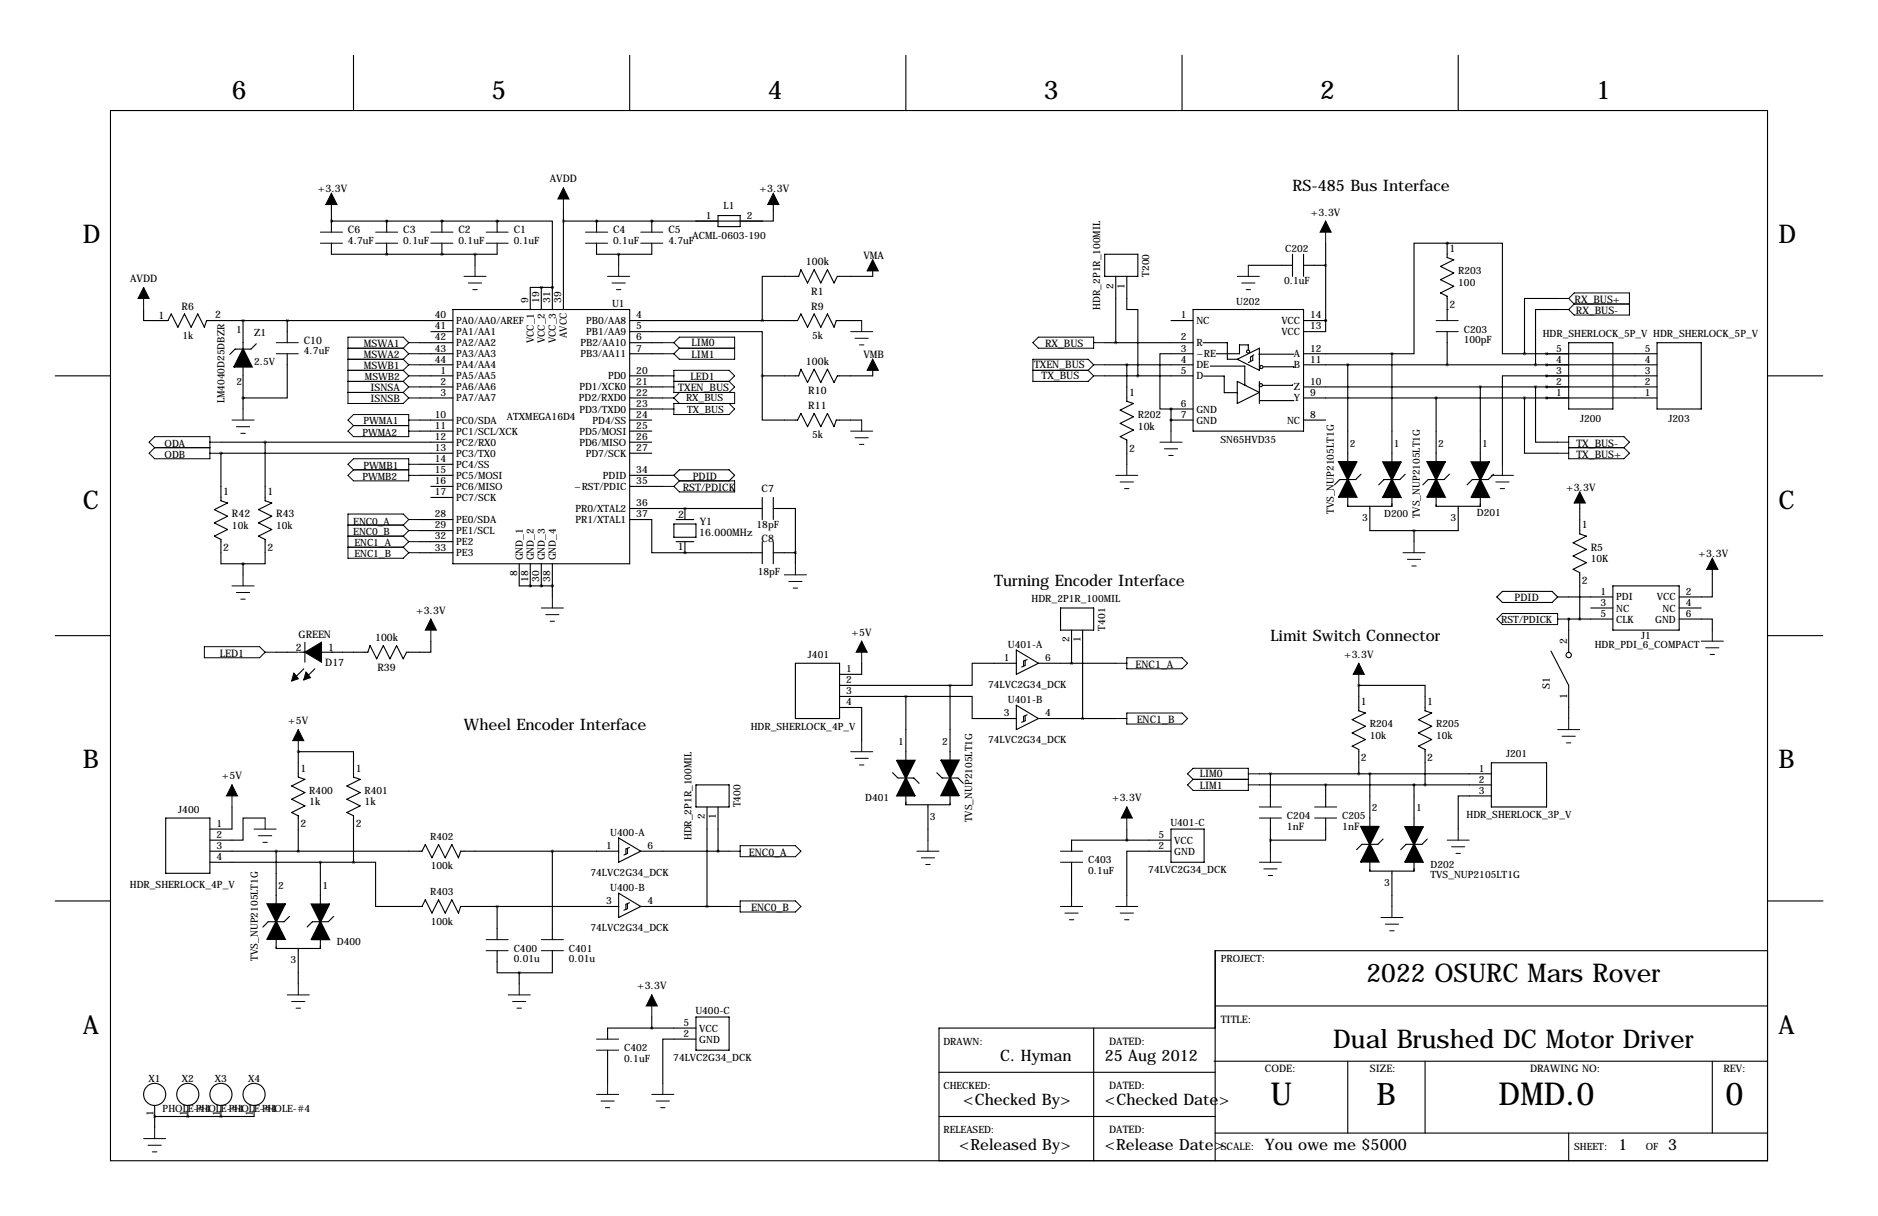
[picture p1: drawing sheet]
<svg xmlns="http://www.w3.org/2000/svg" width="432mm" height="279mm" viewBox="0 0 432 279" stroke-linecap="round" stroke-linejoin="round" font-family="sans-serif">
<g fill="none" stroke="#000" stroke-width=".25">
<path d="M81.3 12.7v12.7M144.8 12.7v12.7M208.3 12.7v12.7M271.8 12.7v12.7M335.3 12.7v12.7M25.4 25.4h381v241.3h-381zM76.2 50.8h.1M76.2 47v6.3M76.2 55.9v2.5h38.1v-2.5M76.2 50.8h38.1M88.9 58.4h.1M88.9 50.8h.1"/>
<path d="M88.9 50.8v2.5M88.9 55.9v2.5M101.6 58.4h.1M101.6 50.8h.1M101.6 50.8v2.5M101.6 55.9v2.5M109.2 58.4v2.6M114.3 50.8h12.7v15.2M114.3 50.8h.1M114.3 50.8v2.5M129.5 48.3v22.8M137.2 50.8h.1"/>
<path d="M137.2 55.9v2.5h12.7v-2.5M137.2 50.8v2.5M142.2 58.4v2.6M149.9 50.8h.1M149.9 50.8v2.5M165.1 49.5h5.1v2.6h-5.1zM177.8 47v3.8h-48.3M254 58.4h7.6v5.1h-7.6zM297.2 58.4v5.1M299.7 58.4v5.1M304.8 55.9v20.3h-5.1M332.7 55.9h12.7v25.4h5.1"/>
<path d="M332.7 55.9h.1M332.7 55.9h-7.6v25.4h-5.1M332.7 55.9v3.3l1.6 .5-3.1 1.5 3.1 1.5-3.1 1.6 3.1 1.5-3.1 1.5 1.5 .8v5.6M33 71.1v2.6h5.6l.8-1.6 1.5 3.1 1.5-3.1 1.5 3.1 1.6-3.1 1.5 3.1 .5-1.5h56.6M55.9 73.7h.1M55.9 73.7v6.5M58.9 79l-1.2 1.2h-3.6l-1.3 1.2M66 73.7v5M96.5 78.7h7.6M99.1 76.2h5M104.1 71.1h40.7v58.4h-40.7zM124.5 66h.1"/>
<path d="M124.5 66v5.1M127 66h.1M127 66v5.1M127 66h-5.1v5.1M144.8 76.2h30.5v10.2M144.8 73.7h38.6l.7-1.6 1.6 3.1 1.5-3.1 1.5 3.1 1.5-3.1 1.6 3.1 .5-1.5h5.8M144.8 78.7h7.6M200.7 62.2v1.3h-8.2l-.7 1.5-1.6-3-1.5 3-1.5-3-1.5 3-1.6-3-.5 1.5h-8.3v10.2M254 78.7h20.3M256.5 63.5v15.2M259.1 63.5v7.6h2.5v15.3M269.2 73.7h5.1"/>
<path d="M274.3 71.1h25.4v28h-25.4zM276.6 78.7h5.6v3.8h2.3M287 61h10.2M299.7 73.7h5.1M299.7 61h5.1M304.8 73.7h.1M332.7 71.1h.1M332.7 76.2v7.6M358.1 68.6h-7.6v12.7M358.1 71.1h-5v12.7M360.7 78.7h10.1v15.3h-10.1zM381 78.7h10.2v15.3h-10.2z"/>
<path d="M12.7 86.4h12.7M55.9 91.4h.1M55.9 84.3v9.7M66 81.3v10.1h-10.1M96.5 86.4h7.6M96.5 96.5h7.6M96.5 99.1h7.6M96.5 81.3h7.6M96.5 83.8h7.6M96.5 88.9h7.6M96.5 91.4h7.6M144.8 86.4h7.6"/>
<path d="M144.8 96.5h5.1M144.8 99.1h5.1M144.8 81.3h7.6M144.8 94h7.6M144.8 88.9h7.6M144.8 91.4h7.6M175.3 86.4v10.1h8.1l.7-1.5 1.6 3 1.5-3 1.5 3 1.5-3 1.6 3 .5-1.5h5.8M200.7 85.1v1.3h-8.2l-.7 1.5-1.6-3.1-1.5 3.1-1.5-3.1-1.5 3.1-1.6-3.1-.5 1.6h-8.3M254 86.4h20.3M254 83.8h20.3M259.1 83.8v8.4l1.5 .5-3 1.5 3 1.6-3 1.5 3 1.5-3 1.5 1.5 .8v5.6M269.2 94h.1"/>
<path d="M269.2 96.5h.1M269.2 96.5h5.1M269.2 94h5.1M269.2 94v5.1M274.3 81.3h-7.6v12.7h2.5M276.8 86.4h4.7v3.8h3v.2M278.3 84.1h7.9v4.4h.3M284.5 82.5l5.1-2.5v5.1zM284.5 87.6l5.1 2.6-5.1 2.5zM287 80.5v-1.3h-2v2.1h-5.3M288 81.8v1l-1 .5M288.3 81.5l-.8 .5v1.1"/>
<path d="M289.4 81.4h8.1M289.6 87.6v5.1M289.7 92h7.8M290.5 84.3h7v.1M297.2 88.4v.1h-6.9M299.7 96.5h5.1M299.7 81.3h20.3M299.7 83.8h81.3M299.7 88.9h81.3M299.7 91.4h81.3M309.9 83.8v22.3M320 81.3v24.9"/>
<path d="M330.2 91.4v14.7M340.4 88.9v17.3M350.5 91.4v12.7h7.6M350.5 81.3h30.5M353.1 88.9v12.7h5M355.6 86.4h.1M355.6 81.3h.1M355.6 83.8h.1M355.6 86.4h-10.2v20.3M355.6 88.9h.1M355.6 91.4h.1M355.6 86.4h25.4"/>
<path d="M406.4 86.4h12.7M50.8 104.1h.1M50.8 104.1v11l1.5 .5-3 1.5 3 1.5-3 1.5 3 1.6-3 1.5 1.5 .8v5.5h5.1M50.8 101.6h53.3M50.8 104.1h53.3M61 101.6v13.5l1.5 .5-3.1 1.5 3.1 1.5-3.1 1.5 3.1 1.6-3.1 1.5 1.6 .8v5.5h-5.1M96.5 119.4h7.6M96.5 106.7h7.6M96.5 109.2h7.6M99.1 111.8h5M99.1 114.3h5M144.8 119.4h5.1v7.6h7.6"/>
<path d="M144.8 116.8h30.5M144.8 101.6h5.1M144.8 104.1h5.1M144.8 109.2h10.1M144.8 111.8h7.6M155.4 119.4h4.1M156.2 107.9h11.4l1.3 1.3-1.3 1.3h-11.4l-1.3-1.3zM157.5 116.8h.1M157.5 116.8v2.6M175.3 114.3v5.1M177.8 116.8h5.1v10.2M177.8 114.3v5.1"/>
<path d="M309.9 110.2v1.5M309.9 114.2v2.1h10.1v-2.1M312.9 109l-1.2 1.2h-3.6l-1.3 1.2M315 116.3v5.6h20.3v-5.6M320 108.7v1.5M323.1 109l-1.2 1.2h-3.7l-1.2 1.2M330.2 114.2v2.1h10.2v-2.1M330.2 110.2v1.5M333.2 109l-1.2 1.2h-3.6l-1.2 1.2M340.4 108.7v1.5M343.4 109l-1.2 1.2h-3.7l-1.2 1.2M363.2 115.6v7.1l1.5 .5-3 1.5 3 1.5-3 1.6 3 1.5-3 1.5 1.5 .8v10.6"/>
<path d="M55.9 129.5v2.6M96.5 124.5h7.6M96.5 127h7.6M96.5 121.9h7.6M119.4 129.5v5.1h7.6M121.9 134.6h.1M121.9 129.5v5.1M124.5 134.6h.1M124.5 129.5v5.1M127 134.6h.1M127 129.5v7.7M154.9 120.4h5.1v3h-5.1z"/>
<path d="M155.4 124.5h4.1M157.5 127h.1M157.5 124.5v2.5M157.5 127h17.8M175.3 124.5v5M177.8 124.5v5M177.8 127h5.1M182.9 127v2.5M243.8 139.7h7.7v5.1h-7.7zM325.1 121.9v2.6M344.2 137.2l1.2-1.3h11.5l1.2 1.3-1.2 1.2h-11.5zM358.1 137.2h12.7"/>
<path d="M365.8 139.7h5M370.8 134.6h15.3v10.2h-15.3zM386.1 139.7h5.1M393.7 130.8v6.4h-7.6M12.7 146h12.7M63.5 149.9h5.1M69.8 153.7l-2.5 2.5M70.1 147.6v4.5M72.4 153.7l-2.6 2.5M99.1 147.3v2.6h-5.6l-.8 1.5-1.5-3.1-1.5 3.1-1.6-3.1-1.5 3.1-1.5-3.1-.5 1.6h-15.8M182.9 152.4h10.1v12.7h-10.1zM193 157.5h25.4"/>
<path d="M198.1 152.4v2.5h-5.1M218.4 157.5v17.2M233.7 152.4h-10.2v5.1h-5.1M233.7 149.4l5.1 3-5.1 2.5zM235.7 151.7v1.2l-.8 .4M236.2 151.5l-.8 .4v1.2M238.8 152.4h17.7M246.4 144.8v7.6M248.9 144.8v20.3M312.4 157.5h15.3v5.8l1.5 .5-3.1 1.6 3.1 1.5-3.1 1.5 3.1 1.5-3.1 1.5 1.6 .8v8.1M312.4 157.5h.1M312.4 157.5v5.8l1.5 .5-3 1.6 3 1.5-3 1.5 3 1.5-3 1.5 1.5 .8v5.6"/>
<path d="M356.6 149.6l4.1 7.9v7.6M360.7 142.2h.1M360.7 142.2v7.7M360.7 142.2h10.1M386.1 142.2h7.6v2.6M406.4 146h12.7M68.6 172.7h12.7v5.9l1.5 .5-3 1.5 3 1.5-3 1.5 3 1.6-3 1.5 1.5 .8v10.6M68.6 172.7h.1M68.6 172.7v5.9l1.5 .5-3 1.5 3 1.5-3 1.5 3 1.6-3 1.5 1.5 .8v8.1M193 160h15.3M193 162.6h5.1v7.6M205.2 177.5l1.3 1.3h3.6l1.2 1.2"/>
<path d="M208.3 160h15.2v5.1h10.2M208.3 160v14.8M208.3 177.2v1.6M215.4 177.5l1.2 1.3h3.7l1.2 1.2M218.4 178.8v1.5M233.7 162.1l5.1 3-5.1 2.5zM235.7 164.4v1.2l-.8 .4M236.2 164.2l-.8 .4v1.2M238.8 165.1h17.7M289.6 177.8h53.3M292.1 177.8v7.6M315 177.8v12.1"/>
<path d="M342.9 175.3h12.7v10.1h-12.7zM38.1 188h10.2v12.7h-10.2zM48.3 195.6h48.7l.8-1.5 1.5 3 1.5-3 1.6 3 1.5-3 1.5 3 .5-1.5h36.3M48.3 198.1h33M53.3 185.4v5.1h-5M61 188h-5.1v5h-7.6M63.5 195.6v12.1M73.7 198.1v9.7M81.3 198.1h5.1v10.2h10.6l.8-1.5 1.5 3 1.5-3 1.6 3 1.5-3 1.5 3 .5-1.5h36.3M127 195.6v20.3M142.2 192.5l5.1 3.1-5.1 2.5zM144.3 194.9v1.2l-.8 .3"/>
<path d="M144.7 194.7l-.8 .4v1.1M147.3 195.6h20.3M160 180.3h7.6v5.1h-7.6zM162.6 185.4v22.9M165.1 185.4v10.2M213.4 184.9v8.1M218.4 182.8v2.1h-10.1v-2.1M246.4 198.1v7.6M259.1 190.5v2.5M269.2 195.6h-10.1v10.1M269.2 190.5h7.7v7.6h-7.7zM269.2 193h-22.8v2.6"/>
<path d="M289.6 180.3h53.3M292.1 188v7.6M304.8 188v5h-12.7M304.8 180.3v5.1M315 194v1.5M315 198v2.2h10.1v-2.1M318 192.8l-1.2 1.2h-3.7l-1.2 1.2M325.1 180.3v9.7M325.1 192.5v1.5M328.2 192.8l-1.3 1.2h-3.6l-1.2 1.2M342.9 182.9h-7.6v7.6M12.7 207h12.7"/>
<path d="M63.5 211.8v1.5M63.5 215.8v2.1h10.2v-2.1M66.5 210.6l-1.2 1.2h-3.6l-1.2 1.2M68.6 217.9v8.2M73.7 210.3v1.5M76.7 210.6l-1.2 1.2h-3.7l-1.2 1.2M114.3 218.4v5.1h5.1M114.3 208.3v7.6M127 218.4v5.1h-7.6M142.2 205.2l5.1 3.1-5.1 2.5zM144.3 207.6v1.2l-.8 .3M144.7 207.4l-.8 .4v1.1"/>
<path d="M147.3 208.3h20.3M320 200.2v8.1M406.4 218.4h-127v48.3M406.5 207h12.7M119.4 223.5v2.6M149.9 233.7v2.5M160 238.8h-7.6v10.1M160 236.2h-20.3v2.6M160 233.7h7.6v7.6h-7.6zM251.5 236.2v30.5M279.4 236.2h-63.5v30.5M279.4 231.1h127"/>
<path d="M35.6 256.5h.1M35.6 254v5.1M43.2 256.5h.1M43.2 254v2.5M50.8 256.5h.1M50.8 254v2.5M58.4 254v2.5h-22.8M139.7 241.3v7.6M215.9 256.5h63.5M215.9 246.4h63.5M279.1 243.8h127.3M309.9 243.8v16.5"/>
<path d="M327.7 243.8v16.5M393.7 243.8v16.5M279.4 260.3h127M360.7 260.3v6.4"/>
<circle cx="287" cy="80.8" r=".36"/>
<circle cx="289.9" cy="88.5" r=".36"/>
<circle cx="290" cy="84.3" r=".36"/>
<circle cx="360.7" cy="150.5" r=".61"/>
<circle cx="35.6" cy="251.5" r="2.54"/>
<circle cx="43.2" cy="251.5" r="2.54"/>
<circle cx="50.8" cy="251.5" r="2.54"/>
<circle cx="58.4" cy="251.5" r="2.54"/>
</g>
<g fill="none" stroke="#000" stroke-width=".23">
<path d="M73.7 53.3h5M73.7 55.9h5M86.4 53.3h5M86.4 55.9h5M99.1 53.3h5M99.1 55.9h5M111.8 53.3h5M111.8 55.9h5M129.5 43.2v5.1M134.6 53.3h5.1M134.6 55.9h5.1M147.3 53.3h5.1"/>
<path d="M147.3 55.9h5.1M304.8 50.8v5.1M33 66v5.1M63.5 78.7h5.1M94 78.7h2.5M94 78.7l-1.3-1.2h-12.7v15.2h12.7l1.3-1.3M94 78.7l-1.3 1.3M106.7 63.5h5.1M107.7 65h3M108.7 66.5h1M109.2 61v2.5M139.7 63.5h5.1"/>
<path d="M140.7 65h3.1M141.7 66.5h1M142.2 61v2.5M152.4 78.7h2.5M154.9 78.7l1.3-1.2h12.7v5h-12.7l-1.3-1.2M154.9 78.7l1.3 1.3M195.6 76.2h5.1M196.6 77.7h3M197.6 79.2h1M198.1 73.7v2.5M238.8 77.5h12.7v2.5h-12.7l-1.3-1.3zM251.5 78.7h2.5"/>
<path d="M284.5 63.5h5.1M285.5 65h3M286.5 66.5h1M287 61v2.5M330.2 73.7h5.1M330.2 76.2h5.1M358.1 68.6h2.6M358.1 71.1h2.6M360.7 68.6l1.2 1.2M360.7 68.6l1.2-1.3h12.7v5.1h-12.7l-1.2-1.3M361.9 69.8h12.7M361.9 69.8l-1.2 1.3"/>
<path d="M53.3 96.5h5.1M54.4 98h3M55.4 99.6h1M55.9 94v2.5M63.5 81.3h5.1M80 90.2h12.7M80 96.5l1.3-1.3h12.7v5.1h-12.7l-1.3-1.2 1.3-1.3zM80 80h12.7M80 82.5h12.7M80 87.6h12.7M80 85.1h12.7M81.3 97.8h12.7"/>
<path d="M92.7 85.1l1.3 1.3M92.7 87.6l1.3 1.3M92.7 90.2l1.3 1.2M92.7 82.5l1.3 1.3M92.7 80l1.3 1.3M94 81.3h2.5M94 91.4h2.5M94 96.5h2.5M94 99.1h2.5M94 86.4h2.5M94 86.4l-1.3 1.2M94 88.9h2.5"/>
<path d="M94 88.9l-1.3 1.3M94 83.8h2.5M94 83.8l-1.3 1.3M94 81.3l-1.3 1.2M152.4 81.3h2.5M152.4 91.4h2.5M152.4 94h2.5M152.4 86.4h2.5M152.4 88.9h2.5M154.9 91.4l1.3 1.3M154.9 87.6h12.7M156.2 90.2l-1.3 1.2"/>
<path d="M156.2 80h12.7M156.2 80l-1.3 1.3M167.6 87.6l1.3-1.2-1.3-1.3h-12.7v5.1h14v2.5h-14v2.5h12.7l1.3-1.2-1.3-1.3M167.6 87.6l1.3 1.3-1.3 1.3M195.6 99.1h5.1M198.1 96.5v2.6M237.5 85.1h12.7M250.2 85.1l1.3 1.3M251.5 83.8l-1.3-1.3h-12.7v5.1h12.7l1.3-1.2M251.5 86.4h2.5M251.5 83.8h2.5M251.5 83.8l-1.3 1.3"/>
<path d="M269.2 99.1v2.5M35.6 100.3h12.7v5.1h-12.7l-1.3-1.3 1.3-1.2-1.3-1.3zM35.6 102.9h12.7M48.3 101.6h2.5M48.3 104.1h2.5M81.3 105.4h12.7v5.1h-12.7l-1.3-1.3 1.3-1.3-1.3-1.2zM81.3 107.9h12.7M94 106.7h2.5M94 109.2h2.5M94 119.4h2.5M94 119.4l-1.3 1.3M94 119.4l-1.3-1.3h-12.7v10.2h12.7l1.3-1.3"/>
<path d="M152.4 111.8h2.5M154.9 111.8l1.3-1.3h12.7v2.5h-12.7zM196.6 100.6h3M197.6 102.1h1M256.5 109.2h5.1M257.6 110.7h3M258.6 112.3h1M259.1 106.7v2.5M266.7 101.6h5.1M267.7 103.1h3.1M268.7 104.6h1M342.9 109.2h5.1"/>
<path d="M343.9 110.7h3.1M344.9 112.3h1M345.4 106.7v2.5M358.1 101.6h2.6M358.1 104.1h2.6M360.7 100.3h12.7l1.2 1.3-1.2 1.3 1.2 1.2-1.2 1.3h-12.7zM360.7 102.9h12.7M53.3 134.6h5.1M54.4 136.1h3M55.4 137.7h1M55.9 132.1v2.5M80 120.7h12.7"/>
<path d="M80 123.2h12.7M80 125.7h12.7M92.7 120.7l1.3 1.2M92.7 123.2l1.3 1.3M92.7 125.7l1.3 1.3M94 121.9h2.5M94 121.9l-1.3 1.3M94 124.5h2.5M94 124.5l-1.3 1.2M94 127h2.5M124.5 139.7h5M127 137.2v2.5"/>
<path d="M180.3 132.1h5.1M181.4 133.6h3M182.4 135.1h1M182.9 129.5v2.6M322.6 127h5.1M323.6 128.5h3M324.6 130h1M325.1 124.5v2.5M47 148.6h12.7l1.3 1.3-1.3 1.2h-12.7zM61 149.9h2.5M99.1 142.2v5.1M125.5 141.2h3"/>
<path d="M126.5 142.7h1M198.1 147.3v5.1M256.5 152.4h2.6M259.1 151.1h12.7l1.2 1.3-1.2 1.3h-12.7zM312.4 152.4v5.1M344.2 142.2l1.2-1.2h12.7v2.5h-12.7zM358.1 142.2h2.6M391.2 147.3h5M392.2 148.8h3M393.2 150.4h1M393.7 144.8v2.5M68.6 167.6v5.1"/>
<path d="M195.6 172.7h5.1M196.6 174.2h3M197.6 175.8h1M198.1 170.2v2.5M256.5 165.1h2.6M259.1 163.8h12.7l1.2 1.3-1.2 1.3h-12.7zM274.3 176.5h12.7v5.1h-12.7l-1.3-1.3 1.3-1.2-1.3-1.3zM274.3 179.1h12.7M287 177.8h2.6M358.1 167.6h5.1M359.2 169.2h3M360.2 170.7h1"/>
<path d="M360.7 165.1v2.5M53.3 180.3v5.1M58.4 190.5h5.1M59.4 192h3.1M60.5 193.5h1M61 188v2.5M167.6 195.6h2.6M170.2 194.3h12.7l1.2 1.3-1.2 1.2h-12.7zM210.8 195.6h5.1M211.8 197.1h3.1M212.9 198.6h1M213.4 193v2.6"/>
<path d="M243.8 195.6h5.1M243.8 198.1h5.1M259.1 185.4v5.1M287 180.3h2.6M289.6 185.4h5M289.6 188h5M289.6 198.1h5M290.6 199.6h3M292.1 195.6v2.5M302.3 185.4h5M302.3 188h5M332.7 193h5.1"/>
<path d="M333.8 194.6h3M334.8 196.1h1M335.3 190.5v2.5M111.8 215.9h5M111.8 218.4h5M124.5 215.9h5M124.5 218.4h5M167.6 208.3h2.6M170.2 207h12.7l1.2 1.3-1.2 1.2h-12.7zM243.8 208.3h5.1M244.9 209.8h3M245.9 211.3h1"/>
<path d="M246.4 205.7v2.6M256.5 208.3h5.1M257.6 209.8h3M258.6 211.3h1M259.1 205.7v2.6M291.6 201.2h1M317.5 210.8h5.1M318.5 212.3h3.1M319.5 213.9h1M320 208.3v2.5M66 228.6h5.1M67.1 230.1h3"/>
<path d="M68.1 231.6h1M68.6 226.1v2.5M116.8 228.6h5.1M117.9 230.1h3M118.9 231.6h1M119.4 226.1v2.5M137.2 238.8h5M149.9 228.6v5.1M35.6 259.1v2.5M137.2 241.3h5M137.2 251.5h5M138.2 253h3"/>
<path d="M139.2 254.5h1M139.7 248.9v2.6M149.9 251.5h5M150.9 253h3M151.9 254.5h1M152.4 248.9v2.6M33 261.6h5.1M34 263.1h3.1M35.1 264.7h1"/>
</g>
<g fill="#000" stroke="#000" stroke-width=".38">
<path d="M55.9 80.2l2 4.1h-4.1zM309.9 110.1l2 4.1h-4.1zM307.8 106.1h4.1l-2 4.1zM320 110.2l2.1 4h-4.1zM318 106.2h4.1l-2.1 4zM330.2 110.1l2 4.1h-4zM328.2 106.1h4l-2 4.1zM340.4 110.2l2 4h-4.1zM338.3 106.2h4.1l-2 4zM206.2 174.8h4.1l-2 4zM216.4 174.7h4.1l-2.1 4.1zM208.3 178.8l2 4h-4.1z"/>
<path d="M218.4 178.7l2.1 4.1h-4.1zM315 194l2 4h-4.1zM312.9 189.9h4.1l-2 4.1zM325.1 194l2.1 4.1h-4.1zM323.1 190h4.1l-2.1 4.1zM63.5 211.7l2 4.1h-4zM61.5 207.7h4l-2 4.1zM73.7 211.8l2 4h-4.1zM71.6 207.8h4.1l-2 4z"/>
</g>
<path d="M76.2 44.4l1.3 2.6h-2.6zM177.8 44.4l1.3 2.6h-2.6zM200.7 59.7l1.2 2.5h-2.5zM200.7 82.5l1.2 2.6h-2.5zM363.2 113l1.3 2.6h-2.6zM393.7 128.3l1.3 2.5h-2.6zM67.6 154.7l1 1.3-1.5 .5zM70.4 154.4l1 1.3-1.6 .5zM70.1 149.9l3.8-2.3v2.3zM70.1 149.9h3.8v2.2z" fill="#000" stroke="#000" stroke-width=".25"/>
<path d="M129.5 43.2l1.3 2.5h-2.5zM304.8 50.8l1.3 2.5h-2.6zM33 66l1.3 2.6h-2.6zM99.1 142.2l1.2 2.6h-2.5zM198.1 147.3l1.3 2.6h-2.6zM312.4 152.4l1.3 2.5h-2.6zM68.6 167.6l1.2 2.6h-2.5zM53.3 180.3l1.3 2.6h-2.5zM259.1 185.4l1.2 2.6h-2.5zM149.9 228.6l1.2 2.5h-2.5z" fill="#000" stroke="#000" stroke-width=".23"/>
<path d="M149.8 50.8a.05 .05 0 0 0 .1 0 .05 .05 0 0 0-.1 0zM137.1 50.8a.05 .05 0 0 0 .1 0 .05 .05 0 0 0-.1 0zM175.2 73.7a.05 .05 0 0 0 .1 0 .05 .05 0 0 0-.1 0zM175.2 86.4a.05 .05 0 0 0 .1 0 .05 .05 0 0 0-.1 0zM129.5 50.8a.05 .05 0 0 0 .1 0 .05 .05 0 0 0-.1 0zM66 73.7a.05 .05 0 0 0 .1 0 .05 .05 0 0 0-.1 0zM327.6 180.3a.05 .05 0 0 0 .1 0 .05 .05 0 0 0-.1 0zM314.9 177.8a.05 .05 0 0 0 .1 0 .05 .05 0 0 0-.1 0zM269.2 96.5a.05 .05 0 0 0 .1 0 .05 .05 0 0 0-.1 0zM353 83.8a.05 .05 0 0 0 .1 0 .05 .05 0 0 0-.1 0zM353 88.9a.05 .05 0 0 0 .1 0 .05 .05 0 0 0-.1 0zM269.2 94a.05 .05 0 0 0 .1 0 .05 .05 0 0 0-.1 0zM332.7 83.8a.05 .05 0 0 0 .1 0 .05 .05 0 0 0-.1 0zM332.7 55.9a.05 .05 0 0 0 .1 0 .05 .05 0 0 0-.1 0zM320 81.3a.05 .05 0 0 0 .1 0 .05 .05 0 0 0-.1 0zM340.3 88.9a.05 .05 0 0 0 .1 0 .05 .05 0 0 0-.1 0zM256.5 78.7a.05 .05 0 0 0 .1 0 .05 .05 0 0 0-.1 0zM73.6 198.1a.05 .05 0 0 0 .1 0 .05 .05 0 0 0-.1 0zM218.4 157.5a.05 .05 0 0 0 .1 0 .05 .05 0 0 0-.1 0zM149.8 236.2a.05 .05 0 0 0 .1 0 .05 .05 0 0 0-.1 0zM162.5 208.3a.05 .05 0 0 0 .1 0 .05 .05 0 0 0-.1 0zM35.5 256.5a.05 .05 0 0 0 .1 0 .05 .05 0 0 0-.1 0zM60.9 101.6a.05 .05 0 0 0 .1 0 .05 .05 0 0 0-.1 0zM142.2 58.4a.05 .05 0 0 0 .1 0 .05 .05 0 0 0-.1 0zM124.4 66a.05 .05 0 0 0 .1 0 .05 .05 0 0 0-.1 0zM124.4 134.6a.05 .05 0 0 0 .1 0 .05 .05 0 0 0-.1 0z" fill="#000" stroke="#000" stroke-width=".63"/>
<g font-size="7.3">
<text x="292.1" y="254">U</text>
<text x="344.6" y="254">DMD.0</text>
<text x="396.7" y="254">0</text>
</g>
<text font-size="7.1" x="316.5" y="254">B</text>
<g font-size="5.9">
<text x="53.3" y="22.9">6</text>
<text x="113" y="22.9">5</text>
<text x="176.5" y="22.9">4</text>
<text x="240" y="22.9">3</text>
<text x="303.5" y="22.9">2</text>
<text x="367" y="22.9">1</text>
<text x="19" y="55.9">D</text>
<text x="408.9" y="55.9">D</text>
<text x="19" y="116.8">C</text>
<text x="408.9" y="116.8">C</text>
<text x="19" y="176.5">B</text>
<text x="408.9" y="176.5">B</text>
<text x="314.2" y="225.6">2022 OSURC Mars Rover</text>
<text x="19" y="237.5">A</text>
<text x="408.9" y="237.5">A</text>
<text x="306.5" y="240.8">Dual Brushed DC Motor Driver</text>
</g>
<g font-size="3.6">
<text x="297.2" y="43.9">RS-485 Bus Interface</text>
<text x="228.6" y="134.6">Turning Encoder Interface</text>
<text x="292.1" y="147.3">Limit Switch Connector</text>
<text x="106.7" y="167.6">Wheel Encoder Interface</text>
<text x="230" y="243.8">C. Hyman</text>
<text x="254" y="243.8">25 Aug 2012</text>
<text x="221.4" y="254">&lt;Checked By&gt;</text>
<text x="254" y="254">&lt;Checked Date&gt;</text>
<text x="220.5" y="264.1">&lt;Released By&gt;</text>
<text x="254" y="264.1">&lt;Release Date&gt;</text>
<text x="290.8" y="264.2">You owe me $5000</text>
<text x="372.1" y="264.1">1</text>
<text x="383.5" y="264.1">3</text>
</g>
<g font-size="2.4">
<text x="126.4" y="41.9">AVDD</text>
<text x="73.1" y="44.2">+3.3V</text>
<text x="174.7" y="44.2">+3.3V</text>
<text x="80" y="53.6">C6</text>
<text x="92.7" y="53.6">C3</text>
<text x="105.4" y="53.6">C2</text>
<text x="118.1" y="53.6">C1</text>
<text x="141" y="53.6">C4</text>
<text x="153.7" y="53.6">C5</text>
<text x="301.4" y="49.5">+3.3V</text>
<text x="198.5" y="59.4">VMA</text>
<text x="333.2" y="57.9">1</text>
<text x="29.9" y="64.8">AVDD</text>
<text x="185.3" y="61">100k</text>
<text x="41.8" y="71.1">R6</text>
<text x="186.5" y="67.7">R1</text>
<text x="186.5" y="71.1">R9</text>
<text x="333.2" y="70.7">2</text>
<text x="362" y="69.6">RX_BUS+</text>
<text x="36.4" y="73.3">1</text>
<text x="49.4" y="73.2">2</text>
<text x="362.3" y="72.1">RX_BUS-</text>
<text x="69.8" y="79">C10</text>
<text x="83.7" y="82.3">MSWA2</text>
<text x="83.7" y="79.8">MSWA1</text>
<text x="159" y="79.5">LIM0</text>
<text x="159" y="82.3">LIM1</text>
<text x="185.3" y="83.8">100k</text>
<text x="198.5" y="82.3">VMB</text>
<text x="240.3" y="79.8">RX_BUS</text>
<text x="83.7" y="84.8">MSWB1</text>
<text x="85.2" y="89.9">ISNSA</text>
<text x="156" y="89.9">TXEN_BUS</text>
<text x="158.7" y="87.4">LED1</text>
<text x="237.7" y="84.6">TXEN_BUS</text>
<text x="239.5" y="87.1">TX_BUS</text>
<text x="85.2" y="92.5">ISNSB</text>
<text x="185.9" y="90.6">R10</text>
<text x="185.9" y="94">R11</text>
<text x="259.6" y="90.9">1</text>
<text x="261.6" y="98.7">10k</text>
<text x="259.6" y="103.8">2</text>
<text x="362.5" y="102.6">TX_BUS-</text>
<text x="362.5" y="105.2">TX_BUS+</text>
<text x="51.3" y="113.8">1</text>
<text x="61.5" y="113.8">1</text>
<text x="157" y="112.8">RST/PDICK</text>
<text x="159.3" y="110.2">PDID</text>
<text x="175.1" y="113">C7</text>
<text x="360.1" y="112.8">+3.3V</text>
<text x="53.3" y="118.9">R42</text>
<text x="63.5" y="118.9">R43</text>
<text x="156" y="119.1">2</text>
<text x="160.8" y="123.1">16.000MHz</text>
<text x="160.9" y="120.7">Y1</text>
<text x="175.1" y="124.5">C8</text>
<text x="363.7" y="121.4">1</text>
<text x="51.3" y="126.6">2</text>
<text x="61.5" y="126.6">2</text>
<text x="155.9" y="126.4">1</text>
<text x="365.8" y="126.5">R5</text>
<text x="390.6" y="128">+3.3V</text>
<text x="363.7" y="134.2">2</text>
<text x="95.7" y="141">+3.3V</text>
<text x="348.2" y="138.2">PDID</text>
<text x="68" y="149.5">2</text>
<text x="68.7" y="146.6">GREEN</text>
<text x="75.4" y="149.5">1</text>
<text x="86.3" y="147.3">100k</text>
<text x="195.8" y="146">+5V</text>
<text x="360.3" y="148.1" transform="rotate(-90 360.3 148.1)">2</text>
<text x="50.6" y="150.9">LED1</text>
<text x="74.8" y="153">D17</text>
<text x="86.8" y="154.1">R39</text>
<text x="261.1" y="153.4">ENC1_A</text>
<text x="309" y="151.1">+3.3V</text>
<text x="356.4" y="158.3" transform="rotate(-90 356.4 158.3)">S1</text>
<text x="360.3" y="160.6" transform="rotate(-90 360.3 160.6)">1</text>
<text x="66.3" y="166.4">+5V</text>
<text x="261.4" y="166.1">ENC1_B</text>
<text x="312.9" y="162.1">1</text>
<text x="328.2" y="162.1">1</text>
<text x="51" y="179.1">+5V</text>
<text x="69.1" y="177.3">1</text>
<text x="81.8" y="177.3">1</text>
<text x="275.8" y="178.6">LIM0</text>
<text x="312.9" y="174.9">2</text>
<text x="328.2" y="174.9">2</text>
<text x="71.1" y="185">1k</text>
<text x="83.8" y="185">1k</text>
<text x="255.7" y="184.1">+3.3V</text>
<text x="275.8" y="181.4">LIM1</text>
<text x="69.1" y="190.1">2</text>
<text x="81.8" y="190.1">2</text>
<text x="295.9" y="190.6">1nF</text>
<text x="308.6" y="190.6">1nF</text>
<text x="172.2" y="196.6">ENC0_A</text>
<text x="172.7" y="209.3">ENC0_B</text>
<text x="146.5" y="227.3">+3.3V</text>
<text x="280.7" y="234.9">TITLE:</text>
<text x="255" y="240">DATED:</text>
<text x="255" y="250.2">DATED:</text>
<text x="290.8" y="246.4">CODE:</text>
<text x="315" y="246.4">SIZE:</text>
<text x="351.8" y="246.4">DRAWING NO:</text>
<text x="396.2" y="246.4">REV:</text>
<text x="255" y="260.3">DATED:</text>
<text x="280.7" y="264.2">SCALE:</text>
</g>
<g font-size="2.3">
<text x="162.3" y="50.3">1</text>
<text x="166.4" y="48">L1</text>
<text x="171.7" y="50.3">2</text>
<text x="80" y="56">4.7uF</text>
<text x="92.7" y="56">0.1uF</text>
<text x="105.4" y="56">0.1uF</text>
<text x="118.1" y="56">0.1uF</text>
<text x="141" y="56">0.1uF</text>
<text x="153.7" y="56">4.7uF</text>
<text x="159.2" y="55">ACML-0603-190</text>
<text x="295.5" y="57.9">C202</text>
<text x="264.2" y="63.6" transform="rotate(-90 264.2 63.6)">T200</text>
<text x="295.2" y="65.4">0.1uF</text>
<text x="335.3" y="63">R203</text>
<text x="335.3" y="65.6">100</text>
<text x="121.4" y="69.6" transform="rotate(-90 121.4 69.6)">9</text>
<text x="124" y="69.6" transform="rotate(-90 124 69.6)">19</text>
<text x="126.5" y="69.6" transform="rotate(-90 126.5 69.6)">31</text>
<text x="129" y="69.6" transform="rotate(-90 129 69.6)">39</text>
<text x="140.7" y="70.6">U1</text>
<text x="253" y="71.2" transform="rotate(-90 253 71.2)">HDR_2P1R_100MIL</text>
<text x="256" y="66.3" transform="rotate(-90 256 66.3)">2</text>
<text x="258.6" y="66.3" transform="rotate(-90 258.6 66.3)">1</text>
<text x="284.3" y="70.1">U202</text>
<text x="41.9" y="77.8">1k</text>
<text x="54.3" y="76.5">1</text>
<text x="58.4" y="77.2">Z1</text>
<text x="100" y="73.2">40</text>
<text x="100" y="75.7">41</text>
<text x="104.9" y="74.5">PA0/AA0/AREF</text>
<text x="104.9" y="77">PA1/AA1</text>
<text x="130.3" y="77.7" transform="rotate(-90 130.3 77.7)">AVCC</text>
<text x="134.8" y="74.5">PB0/AA8</text>
<text x="134.8" y="77">PB1/AA9</text>
<text x="146.3" y="73.2">4</text>
<text x="146.3" y="75.7">5</text>
<text x="186.7" y="77.8">5k</text>
<text x="271.5" y="73.2">1</text>
<text x="275.1" y="74.5">NC</text>
<text x="294.6" y="74.5">VCC</text>
<text x="294.6" y="77">VCC</text>
<text x="301.2" y="73.2">14</text>
<text x="301.2" y="75.7">13</text>
<text x="336.5" y="76.5">C203</text>
<text x="354.7" y="77.5">HDR_SHERLOCK_5P_V HDR_SHERLOCK_5P_V</text>
<text x="58.4" y="83.9">2.5V</text>
<text x="69.8" y="81.4">4.7uF</text>
<text x="100" y="78.2">42</text>
<text x="100" y="80.8">43</text>
<text x="100" y="83.3">44</text>
<text x="104.9" y="79.5">PA2/AA2</text>
<text x="104.9" y="82.1">PA3/AA3</text>
<text x="122.7" y="78.9" transform="rotate(-90 122.7 78.9)">VCC_1</text>
<text x="125.3" y="78.9" transform="rotate(-90 125.3 78.9)">VCC_2</text>
<text x="127.8" y="78.9" transform="rotate(-90 127.8 78.9)">VCC_3</text>
<text x="133.5" y="79.5">PB2/AA10</text>
<text x="133.5" y="82.1">PB3/AA11</text>
<text x="146.3" y="78.2">6</text>
<text x="146.3" y="80.8">7</text>
<text x="271.5" y="78.2">2</text>
<text x="271.5" y="80.8">3</text>
<text x="271.5" y="83.3">4</text>
<text x="275.1" y="79.5">R</text>
<text x="275.1" y="82.1">~RE</text>
<text x="297.5" y="82.1">A</text>
<text x="301.2" y="80.8">12</text>
<text x="301.2" y="83.3">11</text>
<text x="336.5" y="78.8">100pF</text>
<text x="357.8" y="83.3">4</text>
<text x="357.8" y="80.8">5</text>
<text x="378.2" y="83.3">4</text>
<text x="378.2" y="80.8">5</text>
<text x="54.4" y="88.5">2</text>
<text x="83.9" y="87.4">MSWB2</text>
<text x="101.3" y="85.9">1</text>
<text x="101.3" y="88.4">2</text>
<text x="104.9" y="84.6">PA4/AA4</text>
<text x="104.9" y="87.2">PA5/AA5</text>
<text x="104.9" y="89.7">PA6/AA6</text>
<text x="133.2" y="89.7">PD1/XCK0</text>
<text x="139.8" y="87.2">PD0</text>
<text x="146.3" y="85.9">20</text>
<text x="146.3" y="88.4">21</text>
<text x="271.5" y="85.9">5</text>
<text x="275.1" y="84.6">DE</text>
<text x="275.1" y="87.2">D</text>
<text x="297.5" y="84.6">B</text>
<text x="297.5" y="89.7">Z</text>
<text x="301.2" y="88.4">10</text>
<text x="357.8" y="88.4">2</text>
<text x="357.8" y="85.9">3</text>
<text x="378.2" y="88.4">2</text>
<text x="378.2" y="85.9">3</text>
<text x="51.7" y="92.7" transform="rotate(-90 51.7 92.7)">LM4040D25DBZR</text>
<text x="101.3" y="90.9">3</text>
<text x="104.9" y="92.2">PA7/AA7</text>
<text x="133.1" y="92.2">PD2/RXD0</text>
<text x="133.2" y="94.8">PD3/TXD0</text>
<text x="146.3" y="90.9">22</text>
<text x="146.3" y="93.5">23</text>
<text x="157.7" y="92.2">RX_BUS</text>
<text x="158" y="95">TX_BUS</text>
<text x="271.5" y="93.5">6</text>
<text x="275.1" y="94.8">GND</text>
<text x="297.5" y="92.2">Y</text>
<text x="301.2" y="90.9">9</text>
<text x="357.8" y="90.9">1</text>
<text x="378.2" y="90.9">1</text>
<text x="83.3" y="100.1">PWMA2</text>
<text x="83.6" y="97.5">PWMA1</text>
<text x="100" y="96">10</text>
<text x="100" y="98.6">11</text>
<text x="100" y="101.1">12</text>
<text x="104.9" y="97.3">PC0/SDA</text>
<text x="104.9" y="99.9">PC1/SCL/XCK</text>
<text x="116.6" y="96.6">ATXMEGA16D4</text>
<text x="133.2" y="99.9">PD5/MOSI</text>
<text x="136.2" y="97.3">PD4/SS</text>
<text x="146.3" y="96">24</text>
<text x="146.3" y="98.6">25</text>
<text x="146.3" y="101.1">26</text>
<text x="186.7" y="100.7">5k</text>
<text x="261.6" y="96">R202</text>
<text x="271.5" y="96">7</text>
<text x="275.1" y="97.3">GND</text>
<text x="280.6" y="101.7">SN65HVD35</text>
<text x="295.9" y="97.3">NC</text>
<text x="301.2" y="96">8</text>
<text x="363.3" y="96.9">J200</text>
<text x="383.6" y="96.9">J203</text>
<text x="37.8" y="102.6">ODA</text>
<text x="37.8" y="105.2">ODB</text>
<text x="83.6" y="107.7">PWMB1</text>
<text x="100" y="103.6">13</text>
<text x="100" y="106.2">14</text>
<text x="104.9" y="102.4">PC2/RX0</text>
<text x="104.9" y="104.9">PC3/TX0</text>
<text x="104.9" y="107.5">PC4/SS</text>
<text x="133.2" y="102.4">PD6/MISO</text>
<text x="134.7" y="104.9">PD7/SCK</text>
<text x="146.3" y="103.6">27</text>
<text x="310.3" y="102.6">2</text>
<text x="320.5" y="102.6">1</text>
<text x="330.7" y="102.6">2</text>
<text x="340.8" y="102.6">1</text>
<text x="83.3" y="110.2">PWMB2</text>
<text x="100" y="108.7">15</text>
<text x="100" y="111.3">16</text>
<text x="100" y="113.8">17</text>
<text x="104.9" y="110">PC5/MOSI</text>
<text x="104.9" y="112.6">PC6/MISO</text>
<text x="132" y="112.6">~RST/PDIC</text>
<text x="138.6" y="110">PDID</text>
<text x="146.3" y="108.7">34</text>
<text x="146.3" y="111.3">35</text>
<text x="100" y="118.9">28</text>
<text x="104.9" y="115.1">PC7/SCK</text>
<text x="132.3" y="117.6">PR0/XTAL2</text>
<text x="146.3" y="116.3">36</text>
<text x="146.3" y="118.9">37</text>
<text x="306.7" y="118.1" transform="rotate(-90 306.7 118.1)">TVS_NUP2105LT1G</text>
<text x="313.2" y="119.7">3</text>
<text x="318.3" y="118.9">D200</text>
<text x="326.5" y="119.1" transform="rotate(-90 326.5 119.1)">TVS_NUP2105LT1G</text>
<text x="333.5" y="119.7">3</text>
<text x="339.6" y="118.6">D201</text>
<text x="53.3" y="121.5">10k</text>
<text x="63.5" y="121.5">10k</text>
<text x="81.2" y="120.7">ENC0_A</text>
<text x="81.2" y="122.9">ENC0_B</text>
<text x="81.5" y="125.5">ENC1_A</text>
<text x="100" y="121.4">29</text>
<text x="100" y="124">32</text>
<text x="104.9" y="120.2">PE0/SDA</text>
<text x="104.9" y="122.7">PE1/SCL</text>
<text x="104.9" y="125.3">PE2</text>
<text x="132.3" y="120.2">PR1/XTAL1</text>
<text x="174" y="121.2">18pF</text>
<text x="81.5" y="128">ENC1_B</text>
<text x="100" y="126.5">33</text>
<text x="104.9" y="127.8">PE3</text>
<text x="120.2" y="128.8" transform="rotate(-90 120.2 128.8)">GND_1</text>
<text x="122.7" y="128.8" transform="rotate(-90 122.7 128.8)">GND_2</text>
<text x="125.3" y="128.8" transform="rotate(-90 125.3 128.8)">GND_3</text>
<text x="127.8" y="128.8" transform="rotate(-90 127.8 128.8)">GND_4</text>
<text x="365.8" y="129.1">10K</text>
<text x="118.9" y="132.4" transform="rotate(-90 118.9 132.4)">8</text>
<text x="121.4" y="133.7" transform="rotate(-90 121.4 133.7)">18</text>
<text x="124" y="133.7" transform="rotate(-90 124 133.7)">30</text>
<text x="126.5" y="133.7" transform="rotate(-90 126.5 133.7)">38</text>
<text x="174.2" y="132.2">18pF</text>
<text x="368" y="136.7">1</text>
<text x="371.6" y="138">PDI</text>
<text x="381" y="138">VCC</text>
<text x="387.6" y="136.7">2</text>
<text x="237.2" y="138.4">HDR_2P1R_100MIL</text>
<text x="345.2" y="143.3">RST/PDICK</text>
<text x="368" y="139.2">3</text>
<text x="368" y="141.7">5</text>
<text x="371.6" y="140.5">NC</text>
<text x="371.6" y="143">CLK</text>
<text x="380.6" y="143">GND</text>
<text x="382.3" y="140.5">NC</text>
<text x="387.6" y="139.2">4</text>
<text x="387.6" y="141.7">6</text>
<text x="231.8" y="148.8">U401-A</text>
<text x="245.9" y="147.6" transform="rotate(-90 245.9 147.6)">2</text>
<text x="248.4" y="147.6" transform="rotate(-90 248.4 147.6)">1</text>
<text x="254.1" y="144.9" transform="rotate(-90 254.1 144.9)">T401</text>
<text x="366.7" y="148.9">HDR_PDI_6_COMPACT</text>
<text x="377.3" y="146.8">J1</text>
<text x="185.8" y="151.1">J401</text>
<text x="194.6" y="154.4">1</text>
<text x="230.8" y="151.9">1</text>
<text x="240.3" y="151.9">6</text>
<text x="194.6" y="157">2</text>
<text x="194.6" y="159.5">3</text>
<text x="227.2" y="158.1">74LVC2G34_DCK</text>
<text x="231.8" y="161.5">U401-B</text>
<text x="172.6" y="167.7">HDR_SHERLOCK_4P_V</text>
<text x="194.6" y="162.1">4</text>
<text x="230.8" y="164.6">3</text>
<text x="240.3" y="164.6">4</text>
<text x="315" y="167.1">R204</text>
<text x="330.2" y="167.1">R205</text>
<text x="206.5" y="171.2">1</text>
<text x="216.7" y="171.2">2</text>
<text x="227.2" y="170.8">74LVC2G34_DCK</text>
<text x="315" y="169.8">10k</text>
<text x="330.2" y="169.8">10k</text>
<text x="346.3" y="174">J201</text>
<text x="340.1" y="177.3">1</text>
<text x="340.1" y="179.8">2</text>
<text x="71.1" y="182.4">R400</text>
<text x="83.8" y="182.4">R401</text>
<text x="170.3" y="185.5" transform="rotate(-90 170.3 185.5)">T400</text>
<text x="198.9" y="184.1">D401</text>
<text x="340.1" y="182.4">3</text>
<text x="41" y="186.7">J400</text>
<text x="49.8" y="190">1</text>
<text x="162.1" y="188.3" transform="rotate(-90 162.1 188.3)">2</text>
<text x="164.6" y="188.3" transform="rotate(-90 164.6 188.3)">1</text>
<text x="213.8" y="188.3">3</text>
<text x="223.5" y="189" transform="rotate(-90 223.5 189)">TVS_NUP2105LT1G</text>
<text x="269.1" y="189.7">U401-C</text>
<text x="295.9" y="188.2">C204</text>
<text x="308.6" y="188.2">C205</text>
<text x="315.4" y="186.4">2</text>
<text x="325.6" y="186.4">1</text>
<text x="337.2" y="188">HDR_SHERLOCK_3P_V</text>
<text x="49.8" y="192.5">2</text>
<text x="49.8" y="195.1">3</text>
<text x="49.8" y="197.6">4</text>
<text x="98.9" y="193">R402</text>
<text x="139.4" y="195.1">1</text>
<text x="140.3" y="192">U400-A</text>
<text x="148.8" y="195.1">6</text>
<text x="159" y="193.1" transform="rotate(-90 159 193.1)">HDR_2P1R_100MIL</text>
<text x="266.4" y="195.1">2</text>
<text x="266.4" y="192.5">5</text>
<text x="270" y="196.4">GND</text>
<text x="270" y="193.8">VCC</text>
<text x="99" y="199.7">100k</text>
<text x="135.8" y="201.3">74LVC2G34_DCK</text>
<text x="250.2" y="198.4">C403</text>
<text x="250.2" y="200.7">0.1uF</text>
<text x="264" y="200.5">74LVC2G34_DCK</text>
<text x="318.3" y="203.5">3</text>
<text x="328.9" y="199.4">D202</text>
<text x="328.9" y="201.8">TVS_NUP2105LT1G</text>
<text x="29.9" y="204.1">HDR_SHERLOCK_4P_V</text>
<text x="64" y="204.2">2</text>
<text x="74.1" y="204.2">1</text>
<text x="98.9" y="205.7">R403</text>
<text x="139.4" y="207.8">3</text>
<text x="140.3" y="204.7">U400-B</text>
<text x="148.8" y="207.8">4</text>
<text x="99" y="212.4">100k</text>
<text x="135.8" y="214">74LVC2G34_DCK</text>
<text x="59.3" y="220.7" transform="rotate(-90 59.3 220.7)">TVS_NUP2105LT1G</text>
<text x="66.8" y="221.3">3</text>
<text x="77.5" y="217.2">D400</text>
<text x="118.1" y="218.7">C400</text>
<text x="118.1" y="221.1">0.01u</text>
<text x="130.8" y="218.7">C401</text>
<text x="130.8" y="221.1">0.01u</text>
<text x="280.7" y="221">PROJECT:</text>
<text x="159.9" y="232.9">U400-C</text>
<text x="157.2" y="238.3">2</text>
<text x="157.2" y="235.7">5</text>
<text x="160.8" y="239.6">GND</text>
<text x="160.8" y="237">VCC</text>
<text x="143.5" y="241.6">C402</text>
<text x="143.5" y="243.9">0.1uF</text>
<text x="154.8" y="243.7">74LVC2G34_DCK</text>
<text x="216.9" y="240">DRAWN:</text>
<text x="34.2" y="248.7">X1</text>
<text x="41.8" y="248.7">X2</text>
<text x="49.4" y="248.7">X3</text>
<text x="57" y="248.7">X4</text>
<text x="216.9" y="250.2">CHECKED:</text>
<text x="35.3" y="256.3" transform="rotate(-90 35.3 256.3)">1</text>
<text x="37.4" y="255.6">PHOLE-#4</text>
<text x="42.9" y="256.3" transform="rotate(-90 42.9 256.3)">1</text>
<text x="45" y="255.6">PHOLE-#4</text>
<text x="50.5" y="256.3" transform="rotate(-90 50.5 256.3)">1</text>
<text x="52.6" y="255.6">PHOLE-#4</text>
<text x="58.2" y="256.3" transform="rotate(-90 58.2 256.3)">1</text>
<text x="60.3" y="255.6">PHOLE-#4</text>
<text x="216.9" y="260.3">RELEASED:</text>
<text x="361.9" y="264.2">SHEET:</text>
<text x="378.4" y="264.2">OF</text>
</g>
</svg>
